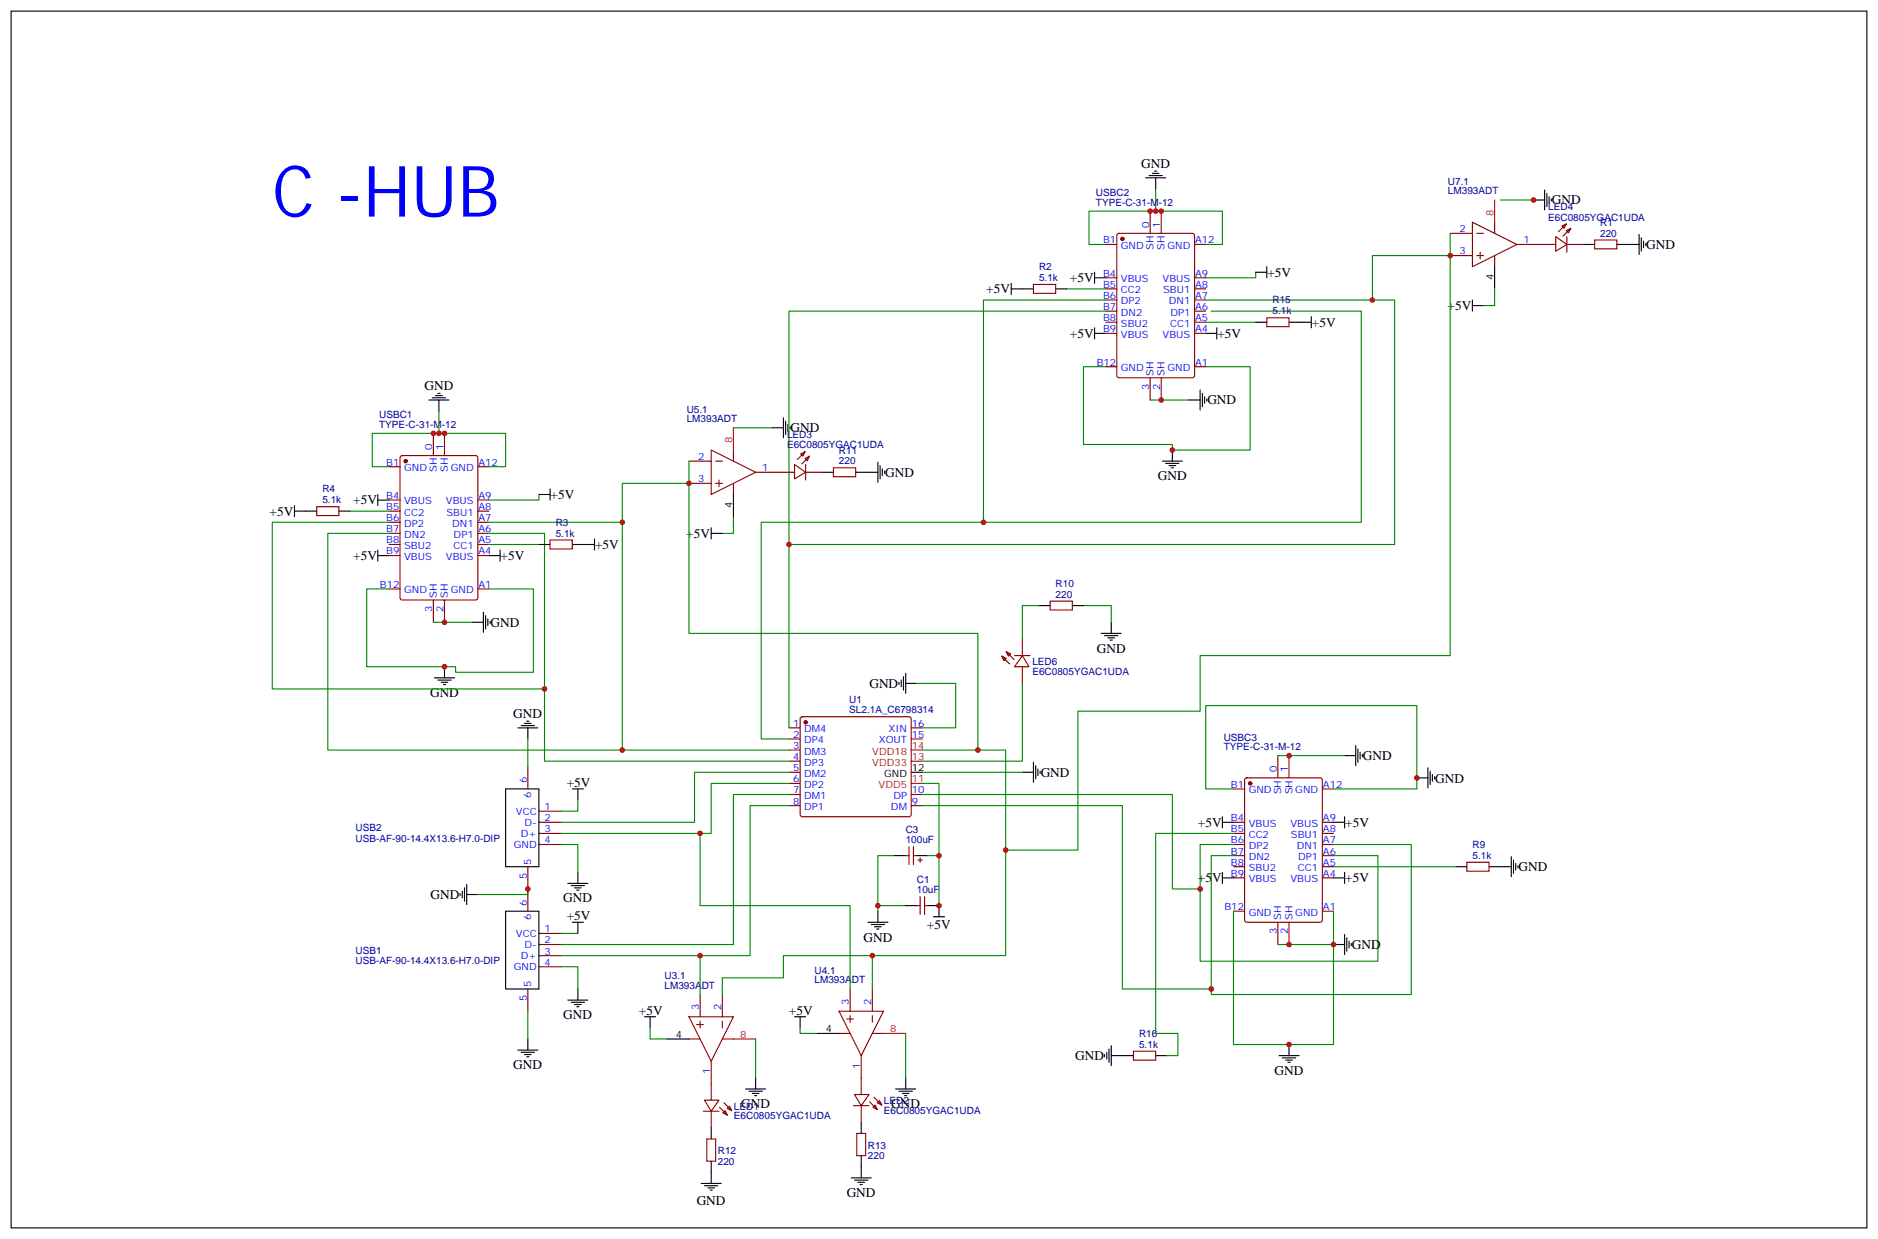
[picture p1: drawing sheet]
<svg xmlns="http://www.w3.org/2000/svg" width="596mm" height="393mm" viewBox="0 0 596 393" stroke-linecap="round" stroke-linejoin="round" font-family="sans-serif">
<g fill="none" stroke="#870000" stroke-width=".35">
<path d="M351 77.6h3.5M354.8 74.3l.4-.2h23.3l.7 .4v44.7l-.4 .7h-23.6l-.6-.4-.1-44.7zM365.1 67v7.1M368.7 67v7.1M379.2 77.6h3.6M460.4 74.1h7M467.4 70.6l14.1 7-14.1 7.1zM468.8 74.1h2.2M474.5 70.6v3.5M481.5 77.6h12.4M493.9 75.1l3.5 2.5-3.5 2.1zM495.8 71.8l1.4-.7-.7 1.4z"/>
<path d="M497.2 73.2l1.5-.7-.8 1.4zM497.2 71.1l-2.4 2.5M497.4 77.6h5.3M497.4 75.1v5M498.7 72.5l-2.5 2.5M506.2 76.2h7.1v2.8h-7.1zM328.1 90.3h7v2.8h-7zM351 88.2h3.5M351 91.7h3.5M351 95.2h3.5M351 98.8h3.5M379.2 88.2h3.6"/>
<path d="M379.2 91.7h3.6M379.2 95.2h3.6M379.2 98.8h3.6M460.4 81.1h7M468.8 81.1h2.2M469.9 80.1v2.1M474.5 81.1v3.6M351 102.3h3.5M351 105.8h3.5M351 116.4h3.5M365.1 119.9v7.1M368.7 119.9v7.1"/>
<path d="M379.2 102.3h3.6M379.2 105.8h3.6M379.2 116.4h3.6M402.2 100.9h7v2.8h-7zM137.6 137.6v7M141.1 137.6v7M123.5 148.2h3.5M123.5 158.7h3.5M127.2 144.8l.5-.2h23.3l.6 .5 .1 44.7-.5 .6-23.5 .1-.6-.5-.1-44.7zM151.7 148.2h3.5M151.7 158.7h3.5M218.7 146.4h7.1"/>
<path d="M218.7 153.5h7.1M225.8 142.9l14.1 7-14.1 7.1zM227.2 146.4h2.1M227.2 153.5h2.1M228.2 152.4v2.1M232.8 142.9v3.5M232.8 153.5v3.5M239.9 149.9h12.3M252.2 147.5l3.6 2.4-3.6 2.1zM254.2 144.1l1.4-.7-.7 1.4zM255.6 145.5l1.4-.7-.7 1.4zM255.6 143.4l-2.5 2.5"/>
<path d="M255.8 149.9h5.3M255.8 147.5v4.9M257 144.8l-2.5 2.5M264.6 148.5h7v2.8h-7zM100.5 160.9h7.1v2.8h-7.1zM123.5 162.3h3.5M123.5 165.8h3.5M123.5 169.3h3.5M123.5 172.9h3.5M123.5 176.4h3.5M151.7 162.3h3.5M151.7 165.8h3.5"/>
<path d="M151.7 169.3h3.5M151.7 172.9h3.5M151.7 176.4h3.5M174.6 171.4h7.1v2.9h-7.1zM123.5 187h3.5M137.6 190.5v7.1M141.1 190.5v7.1M151.7 187h3.5M333.4 190.9h7v2.8h-7zM318 208.3l1.4 .7-.7 .7zM318 208.3l2.5 2.5M319.4 206.9l1.5 .7-.8 .7z"/>
<path d="M319.4 206.9l2.5 2.5M322.1 208.1h4.9M324.6 208.1l2.1 3.6h-4.6zM324.6 202.8v5.3M324.6 211.7v5.3M250.5 231.1h3.5M250.5 234.6h3.5M250.5 238.1h3.5M254.2 227.7l.5-.2h33.9l.5 .2 .2 .5v30.4l-.3 .5-.4 .2h-33.9l-.5-.2-.2-.5v-30.4zM289.3 231.1h3.5M289.3 234.6h3.5M405.7 239.9v7"/>
<path d="M409.2 239.9v7M167.6 243.4v7.1M171.1 257.5h7.1M250.5 252.2h3.5M250.5 255.8h3.5M250.5 248.7h3.5M250.5 245.2h3.5M250.5 241.7h3.5M289.3 252.2h3.5M289.3 255.8h3.5M391.6 250.5h3.5M395.3 247.2l.5-.3h23.3l.7 .5v44.7l-.5 .7h-23.5l-.6-.5-.1-44.7z"/>
<path d="M419.8 250.5h3.5M167.6 275.2v14.1M171.1 261.1h7.1M171.1 264.6h7.1M171.1 268.1h7.1M287.5 271.6h1.1M288.6 268.8v5.7M290 268.8v5.7M290 271.6h1M291.4 273h1.4M292.1 272.3v1.5M391.6 261.1h3.5"/>
<path d="M391.6 264.6h3.5M391.6 268.1h3.5M391.6 271.6h3.5M391.6 275.2h3.5M391.6 278.7h3.5M419.8 261.1h3.5M419.8 264.6h3.5M419.8 268.1h3.5M419.8 271.6h3.5M419.8 275.2h3.5M419.8 278.7h3.5M465.7 273.8h7v2.8h-7z"/>
<path d="M171.1 296.3h7.1M171.1 299.9h7.1M291 287.5h1.1M292.1 284.7v5.6M293.5 284.7v5.6M293.5 287.5h1.1M391.6 289.3h3.5M405.7 292.8v7.1M409.2 292.8v7.1M419.8 289.3h3.5M167.6 314v7M171.1 303.4h7.1"/>
<path d="M171.1 306.9h7.1M222.2 315.7v7.1M229.3 315.7v7.1M269.9 314v7M276.9 314v7M218.7 322.8h14.1l-7 14.1zM218.7 329.8h3.5M221.2 325.3h2.1M222.2 324.2v2.1M225.8 336.9v12.3M229.3 324.2v2.1M229.3 329.8h3.5"/>
<path d="M266.3 321h14.2l-7.1 14.1zM266.3 328.1h3.6M268.8 323.5h2.1M269.9 322.4v2.2M273.4 335.1v12.4M276.9 322.4v2.2M276.9 328.1h3.6M359.8 333.7h7.1v2.8h-7.1zM223.3 352.8h4.9M223.7 349.2h4.5l-2.4 3.6zM225.8 352.8v5.3M228.4 351.5l2.5 2.5"/>
<path d="M229.5 353.3l.7-.7 .7 1.4zM229.8 350.1l2.5 2.5M230.9 351.9l.7-.7 .7 1.4zM270.9 351h5M271.3 347.5h4.6l-2.5 3.5zM272 359.8h2.8v7.1h-2.8zM273.4 351v5.3M276 349.8l2.5 2.4M277.1 351.5l.7-.7 .7 1.4zM277.5 348.4l2.4 2.4M278.5 350.1l.7-.7 .7 1.4zM224.4 361.6h2.8v7.1h-2.8z"/>
</g>
<path d="M474.5 63.5v7.1M232.8 135.8v7.1M289.3 238.1h3.5M289.3 241.7h3.5M289.3 248.7h3.5M232.8 329.8h7.1M280.5 328.1h7" fill="none" stroke="#f00" stroke-width=".35"/>
<g fill="none" stroke="#000" stroke-width=".35">
<path d="M3.5 3.5h589.2v386.3h-589.2zM363.7 56.4h6.4M364.8 55.7h4.2M365.8 55h2.1M366.5 54.3h.7M366.9 56.4v3.6M486.8 63.5h3.6M490.4 60.3v6.4M491.1 61.4v4.2M491.8 62.4v2.2M492.5 63.1v.8M502.7 77.6h3.5"/>
<path d="M513.3 77.6h7M520.3 74.4v6.4M521.1 75.5v4.2M521.8 76.6v2.1M522.5 77.3v.7M321 91.7h7.1M321 90v3.5M335.1 91.7h3.6M347.5 86.4v3.6M347.5 88.2h3.5M398.6 86.4h3.6M402.2 84.7v3.5"/>
<path d="M467.4 97h3.6M467.4 95.2v3.6M474.5 84.7v7M347.5 105.8h3.5M347.5 104.1v3.5M382.8 105.8h3.5M386.3 104.1v3.5M398.6 102.3h3.6M409.2 102.3h7.1M416.3 100.5v3.6M136.2 127h6.3M137.2 126.3h4.3"/>
<path d="M138.3 125.6h2.1M139 124.9h.7M139.3 127v3.5M245.2 135.8h3.5M248.7 132.6v6.4M249.4 133.7v4.2M250.1 134.8v2.1M250.8 135.5v.7M377.5 127h3.5M381 123.8v6.4M381.7 124.9v4.2M382.4 125.9v2.2"/>
<path d="M383.1 126.6v.8M119.9 158.7h3.6M119.9 157v3.5M171.1 157h3.5M174.6 155.2v3.5M232.8 157v7M261.1 149.9h3.5M271.6 149.9h7.1M278.7 146.8v6.3M279.4 147.8v4.2M280.1 148.9v2.1M280.8 149.6v.7"/>
<path d="M369 146.4h6.4M370.1 147.1h4.2M371.1 147.8h2.1M371.8 148.5h.7M372.2 142.9v3.5M93.5 162.3h7M93.5 160.5v3.5M107.6 162.3h3.5M119.9 174.6v3.6M119.9 176.4h3.6M155.2 176.4h3.5M158.7 174.6v3.6"/>
<path d="M171.1 172.9h3.5M181.7 172.9h7M188.7 171.1v3.5M225.8 167.6v3.5M225.8 169.3h3.5M149.9 197.6h3.6M153.5 194.4v6.3M154.2 195.4v4.3M154.9 196.5v2.1M155.6 197.2v.7M329.8 192.3h3.6M340.4 192.3h3.6"/>
<path d="M352.8 197.6v3.5M137.9 215.2h6.4M139 215.9h4.2M140.1 216.6h2.1M140.8 217.3h.7M141.1 211.7v3.5M285.4 216.6v.7M286.1 215.9v2.1M286.8 214.8v4.3M287.5 213.8v6.3M287.5 217h3.5M349.6 201.1h6.4"/>
<path d="M350.7 201.8h4.2M351.7 202.5h2.1M352.4 203.2h.7M164.4 231.1h6.3M165.5 230.4h4.2M166.5 229.7h2.1M167.2 229h.7M167.6 231.1v3.5M426.9 239.9h3.5M430.4 236.7v6.4M431.1 237.8v4.2M431.8 238.8v2.1"/>
<path d="M432.5 239.5v.7M160.5 250.5h10.6v24.7h-10.6zM181.7 250.5h3.5M183.4 250.5v3.5M289.3 245.2h3.5M324.6 245.2h3.5M328.1 242v6.4M328.8 243.1v4.2M329.5 244.1v2.1M330.2 244.8v.7M388.1 259.3v3.5M426.9 259.3v3.5"/>
<path d="M449.8 246.9h3.5M453.3 243.8v6.3M454 244.8v4.3M454.7 245.9v2.1M455.4 246.6v.7M183.4 276.9v3.6M284 271.6h3.5M291 271.6h3.6M388.1 278.7h3.5M388.1 276.9v3.6M388.1 261.1h3.5M423.3 278.7h3.6"/>
<path d="M423.3 261.1h3.6M426.9 276.9v3.6M462.1 275.2h3.6M472.7 275.2h7.1M479.8 272v6.3M480.5 273v4.3M481.2 274.1v2.1M481.9 274.8v.7M146 283.6v.7M146.8 282.9v2.1M147.5 281.9v4.2M148.2 284h3.5"/>
<path d="M148.2 280.8v6.4M160.5 289.3h10.6v24.7h-10.6zM180.3 280.5h6.3M181.3 281.2h4.3M181.7 292.8h3.5M182.4 281.9h2.1M183.1 282.6h.7M183.4 292.8v3.5M275.5 292.8h6.4M276.6 293.5h4.2M277.6 294.2h2.2M278.3 294.9h.7"/>
<path d="M278.7 289.3v3.5M287.5 287.5h3.5M294.6 287.5h3.5v3.5M296.3 291h3.6M423.3 299.9h3.6M426.9 296.7v6.3M427.6 297.7v4.3M428.3 298.8v2.1M429 299.5v.7M180.3 317.5h6.3M181.3 318.2h4.3M182.4 318.9h2.1"/>
<path d="M183.1 319.6h.7M183.4 314v3.5M164.4 333.4h6.3M165.5 334.1h4.2M166.5 334.8h2.1M167.2 335.5h.7M167.6 329.8v3.6M204.6 322.8h3.5M206.4 322.8v3.5M211.7 329.8h7M252.2 322.8h3.6M254 322.8v3.5"/>
<path d="M259.3 328.1h7M350.7 334.8v.7M351.4 334.1v2.1M352.1 333v4.3M352.8 332v6.3M352.8 335.1h7M366.9 335.1h3.5M406 335.1h6.4M407.1 335.8h4.2M408.2 336.5h2.1M408.9 337.3h.7M409.2 331.6v3.5"/>
<path d="M225.8 358.1v3.5M236.7 345.7h6.4M237.8 346.4h4.2M238.8 347.1h2.1M239.5 347.8h.7M239.9 342.2v3.5M273.4 356.3v3.5M284.3 345.7h6.4M285.4 346.4h4.2M286.5 347.1h2.1M287.2 347.8h.7M287.5 342.2v3.5"/>
<path d="M222.6 375.7h6.4M223.7 376.4h4.2M224.7 377.1h2.1M225.4 377.8h.7M225.8 368.7v7M270.2 373.9h6.4M271.3 374.6h4.2M272.3 375.4h2.2M273 376.1h.8M273.4 366.9v7"/>
</g>
<g fill="#870000" stroke="#870000" stroke-width=".35">
<circle cx="255.8" cy="229.3" r=".53"/>
<circle cx="128.8" cy="146.4" r=".53"/>
<circle cx="356.3" cy="75.8" r=".53"/>
<circle cx="396.9" cy="248.7" r=".53"/>
</g>
<g fill="none" stroke="#008700" stroke-width=".35">
<path d="M366.9 60v7M351 77.6h-5.3v-10.6h42.4v10.6h-5.3M460.4 74.1v134h-79.4v17.7h-38.8v44.1h-22.9M476.2 63.5h12.4M338.7 91.7h12.3M351 98.8h-100.5v132.3M351 95.2h-38.8v70.6M382.8 95.2h59.9v77.7h-192.2M384.5 98.8h47.7v67h-190.5v68.8h8.8M398.6 86.4v1.8h-15.8M460.4 81.1h-24.7v14.1M474.5 91.7v5.3h-3.5"/>
<path d="M351 116.4h-7v24.7h28.2v1.8h24.7v-26.5h-14.1M382.8 102.3h15.8M139.3 130.5v7.1M232.8 135.8h12.4M365.1 127h12.4M123.5 148.2h-5.3v-10.6h42.3v10.6h-5.3M171.1 157v1.7h-15.9M218.7 153.5h-21.1v12.3M218.7 146.4v54.7h91.7v37M111.1 162.3h12.4M123.5 169.3h-19.4v68.8h146.4M123.5 165.8h-37.1v52.9h86.5"/>
<path d="M155.2 169.3h17.7v72.4h77.6M155.2 165.8h42.4v72.3M155.2 172.9h15.9M232.8 164v5.3h-3.5M123.5 187h-7.1v24.7h28.2v1.7h24.7v-26.4h-14.1M137.6 197.6h12.3M329.8 192.3h-5.2v10.5M344 192.3h8.8v5.3M291 217h12.4v14.1h-10.6M324.6 217v24.7h-31.8M167.6 234.6v8.8M292.8 238.1h26.5v65.3h-42.4v10.6"/>
<path d="M405.7 239.9h21.2M183.4 254v3.5h-5.2M250.5 245.2h-30v15.9h-42.3M250.5 248.7h-24.7v15.9h-47.6M250.5 252.2h-17.7v47.7h-54.6M250.5 255.8h-12.4v47.6h-59.9M292.8 248.7h5.3v38.8M292.8 255.8h63.5v58.2h28.2M292.8 252.2h79.4v30h8.8M292.8 245.2h31.8M391.6 250.5h-8.8v-26.5h67v26.5h-26.5M178.2 268.1h5.2v8.8"/>
<path d="M222.2 264.6v22.9h47.7v26.5M284 271.6h-5.3v17.7M294.6 271.6h3.5M391.6 268.1h-10.6v37.1h56.4v-33.6h-14.1M391.6 264.6h-24.7v63.5h7v7h-3.5M423.3 268.1h24.7v47.6h-63.5v-44.1h7.1M423.3 275.2h38.8M167.6 282.2v1.8h-15.9M178.2 296.3h5.2M278.7 287.5h8.8M391.6 289.3v42.3h31.7v-42.3M405.7 299.9h17.6"/>
<path d="M178.2 306.9h5.2v7.1M222.2 303.4v12.3M276.9 303.4h-28.2v7h-19.4v5.3M167.6 321v8.8M206.4 326.3v3.5h5.3M239.9 329.8v12.4M254 326.3v1.8h5.3M287.5 328.1v14.1"/>
</g>
<g fill="#c00">
<circle cx="167.6" cy="282.2" r=".88"/>
<circle cx="139.3" cy="137.6" r=".88"/>
<circle cx="141.1" cy="137.6" r=".88"/>
<circle cx="137.6" cy="137.6" r=".88"/>
<circle cx="141.1" cy="197.6" r=".88"/>
<circle cx="141.1" cy="211.7" r=".88"/>
<circle cx="172.9" cy="218.7" r=".88"/>
<circle cx="197.6" cy="238.1" r=".88"/>
<circle cx="197.6" cy="165.8" r=".88"/>
<circle cx="310.4" cy="238.1" r=".88"/>
<circle cx="218.7" cy="153.5" r=".88"/>
<circle cx="278.7" cy="287.5" r=".88"/>
<circle cx="368.7" cy="127" r=".88"/>
<circle cx="365.1" cy="67" r=".88"/>
<circle cx="368.7" cy="67" r=".88"/>
<circle cx="366.9" cy="67" r=".88"/>
<circle cx="372.2" cy="142.9" r=".88"/>
<circle cx="312.2" cy="165.8" r=".88"/>
<circle cx="250.5" cy="172.9" r=".88"/>
<circle cx="435.7" cy="95.2" r=".88"/>
<circle cx="319.3" cy="269.9" r=".88"/>
<circle cx="460.4" cy="81.1" r=".88"/>
<circle cx="298.1" cy="287.5" r=".88"/>
<circle cx="298.1" cy="271.6" r=".88"/>
<circle cx="409.2" cy="299.9" r=".88"/>
<circle cx="409.2" cy="239.9" r=".88"/>
<circle cx="423.3" cy="299.9" r=".88"/>
<circle cx="409.2" cy="331.6" r=".88"/>
<circle cx="449.8" cy="246.9" r=".88"/>
<circle cx="384.5" cy="314" r=".88"/>
<circle cx="381" cy="282.2" r=".88"/>
<circle cx="276.9" cy="303.4" r=".88"/>
<circle cx="222.3" cy="303.4" r=".88"/>
<circle cx="222.3" cy="264.6" r=".88"/>
<circle cx="486.8" cy="63.5" r=".88"/>
</g>
<text font-size="22.6" fill="#00f" x="86.4" y="68.8">C -HUB</text>
<g font-size="4.2">
<text x="362.3" y="53.2">GND</text>
<text x="492.7" y="64.9">GND</text>
<text x="522.6" y="79.1">GND</text>
<text x="339.7" y="89.6">+5V</text>
<text x="402.3" y="87.8">+5V</text>
<text x="313.1" y="93.1">+5V</text>
<text x="459.5" y="98.4">+5V</text>
<text x="339.7" y="107.2">+5V</text>
<text x="386.5" y="107.2">+5V</text>
<text x="416.5" y="103.7">+5V</text>
<text x="134.8" y="123.8">GND</text>
<text x="383.3" y="128.4">GND</text>
<text x="251" y="137.2">GND</text>
<text x="281" y="151.3">GND</text>
<text x="367.6" y="152.5">GND</text>
<text x="112.1" y="160.2">+5V</text>
<text x="174.8" y="158.4">+5V</text>
<text x="85.6" y="163.7">+5V</text>
<text x="217.9" y="170.7">+5V</text>
<text x="112.1" y="177.8">+5V</text>
<text x="158.9" y="177.8">+5V</text>
<text x="188.9" y="174.3">+5V</text>
<text x="155.8" y="199">GND</text>
<text x="348.2" y="207.2">GND</text>
<text x="136.5" y="221.3">GND</text>
<text x="276" y="218.4">GND</text>
<text x="163" y="227.9">GND</text>
<text x="432.7" y="241.4">GND</text>
<text x="179.9" y="249.8">+5V</text>
<text x="330.4" y="246.6">GND</text>
<text x="455.6" y="248.5">GND</text>
<text x="380.3" y="262.5">+5V</text>
<text x="427" y="262.5">+5V</text>
<text x="380.3" y="280.1">+5V</text>
<text x="427" y="280.1">+5V</text>
<text x="482.1" y="276.7">GND</text>
<text x="136.7" y="285.5">GND</text>
<text x="178.8" y="286.4">GND</text>
<text x="179.9" y="292.1">+5V</text>
<text x="274.1" y="298.9">GND</text>
<text x="294.3" y="295">+5V</text>
<text x="429.2" y="301.4">GND</text>
<text x="178.8" y="323.5">GND</text>
<text x="202.8" y="322.1">+5V</text>
<text x="250.5" y="322.1">+5V</text>
<text x="163" y="339.3">GND</text>
<text x="341.3" y="336.6">GND</text>
<text x="404.6" y="341.2">GND</text>
<text x="235.3" y="351.7">GND</text>
<text x="282.9" y="351.7">GND</text>
<text x="221.2" y="382.4">GND</text>
<text x="268.8" y="379.9">GND</text>
</g>
<g font-size="3.2" fill="#000080">
<text x="459.7" y="58.7">U7.1</text>
<text x="347.9" y="65.3">TYPE-C-31-M-12</text>
<text x="347.9" y="62.2">USBC2</text>
<text x="459.7" y="61.7">LM393ADT</text>
<text x="491.5" y="70">E6C0805YGAC1UDA</text>
<text x="491.5" y="66.8">LED4</text>
<text x="508" y="71.7">R1</text>
<text x="508" y="75.1">220</text>
<text x="329.9" y="89.3">5.1k</text>
<text x="329.9" y="85.7">R2</text>
<text x="404" y="99.8">5.1k</text>
<text x="404" y="96.3">R15</text>
<text x="218" y="131">U5.1</text>
<text x="120.4" y="135.8">TYPE-C-31-M-12</text>
<text x="120.4" y="132.8">USBC1</text>
<text x="218" y="134.1">LM393ADT</text>
<text x="249.9" y="142.3">E6C0805YGAC1UDA</text>
<text x="249.9" y="139.1">LED3</text>
<text x="266.3" y="144">R11</text>
<text x="266.3" y="147.5">220</text>
<text x="102.3" y="159.8">5.1k</text>
<text x="102.3" y="156.3">R4</text>
<text x="176.4" y="166.9">R3</text>
<text x="176.4" y="170.4">5.1k</text>
<text x="335.1" y="189.8">220</text>
<text x="335.1" y="186.3">R10</text>
<text x="327.7" y="214.2">E6C0805YGAC1UDA</text>
<text x="327.7" y="211">LED6</text>
<text x="269.6" y="226.5">SL2.1A_C6798314</text>
<text x="269.6" y="223.3">U1</text>
<text x="388.5" y="238.1">TYPE-C-31-M-12</text>
<text x="388.5" y="235.1">USBC3</text>
<text x="112.9" y="263.9">USB2</text>
<text x="112.9" y="267.2">USB-AF-90-14.4X13.6-H7.0-DIP</text>
<text x="287.5" y="267.8">100uF</text>
<text x="287.5" y="264.3">C3</text>
<text x="467.5" y="269.2">R9</text>
<text x="467.5" y="272.7">5.1k</text>
<text x="291" y="280.3">C1</text>
<text x="291" y="283.6">10uF</text>
<text x="112.9" y="306">USB-AF-90-14.4X13.6-H7.0-DIP</text>
<text x="112.9" y="302.8">USB1</text>
<text x="211" y="310.9">U3.1</text>
<text x="258.6" y="309.1">U4.1</text>
<text x="211" y="314">LM393ADT</text>
<text x="258.6" y="312.2">LM393ADT</text>
<text x="361.6" y="329.1">R16</text>
<text x="361.6" y="332.7">5.1k</text>
<text x="233" y="352.3">LED1</text>
<text x="280.6" y="353.6">E6C0805YGAC1UDA</text>
<text x="280.6" y="350.5">LED2</text>
<text x="233" y="355.3">E6C0805YGAC1UDA</text>
<text x="275.5" y="364.7">R13</text>
<text x="227.9" y="369.8">220</text>
<text x="227.9" y="366.4">R12</text>
<text x="275.5" y="368.1">220</text>
</g>
<g font-size="3.2" fill="#f00">
<text x="474.1" y="68.4" transform="rotate(-90 474.1 68.4)">8</text>
<text x="232.5" y="140.8" transform="rotate(-90 232.5 140.8)">8</text>
<text x="276.9" y="239.5">VDD18</text>
<text x="289.5" y="237.8">14</text>
<text x="276.9" y="243.1">VDD33</text>
<text x="289.5" y="241.3">13</text>
<text x="278.9" y="250.1">VDD5</text>
<text x="289.5" y="248.4">11</text>
<text x="234.9" y="329.5">8</text>
<text x="282.6" y="327.7">8</text>
</g>
<g font-size="3.2" fill="#00f">
<text x="350.2" y="77.3">B1</text>
<text x="364.8" y="72.3" transform="rotate(-90 364.8 72.3)">0</text>
<text x="368.3" y="72.3" transform="rotate(-90 368.3 72.3)">1</text>
<text x="379.4" y="77.3">A12</text>
<text x="463.3" y="73.7">2</text>
<text x="483.7" y="77.3">1</text>
<text x="355.8" y="79">GND</text>
<text x="366.2" y="79.3" transform="rotate(-90 366.2 79.3)">SH</text>
<text x="369.7" y="79.3" transform="rotate(-90 369.7 79.3)">SH</text>
<text x="370.6" y="79">GND</text>
<text x="463.3" y="80.8">3</text>
<text x="350.2" y="87.8">B4</text>
<text x="355.8" y="89.6">VBUS</text>
<text x="369.1" y="89.6">VBUS</text>
<text x="379.4" y="87.8">A9</text>
<text x="350.2" y="91.4">B5</text>
<text x="350.2" y="94.9">B6</text>
<text x="355.8" y="93.1">CC2</text>
<text x="369.2" y="93.1">SBU1</text>
<text x="379.4" y="94.9">A7</text>
<text x="379.4" y="91.4">A8</text>
<text x="350.2" y="98.4">B7</text>
<text x="350.2" y="102">B8</text>
<text x="355.8" y="96.7">DP2</text>
<text x="355.8" y="100.2">DN2</text>
<text x="371.1" y="96.7">DN1</text>
<text x="371.6" y="100.2">DP1</text>
<text x="379.4" y="102">A5</text>
<text x="379.4" y="98.4">A6</text>
<text x="350.2" y="105.5">B9</text>
<text x="355.8" y="103.7">SBU2</text>
<text x="355.8" y="107.2">VBUS</text>
<text x="369.1" y="107.2">VBUS</text>
<text x="371.5" y="103.7">CC1</text>
<text x="379.4" y="105.5">A4</text>
<text x="348.2" y="116.1">B12</text>
<text x="355.8" y="117.8">GND</text>
<text x="366.2" y="119.2" transform="rotate(-90 366.2 119.2)">SH</text>
<text x="369.7" y="119.2" transform="rotate(-90 369.7 119.2)">SH</text>
<text x="370.6" y="117.8">GND</text>
<text x="379.4" y="116.1">A1</text>
<text x="364.8" y="123.7" transform="rotate(-90 364.8 123.7)">3</text>
<text x="368.3" y="123.7" transform="rotate(-90 368.3 123.7)">2</text>
<text x="137.2" y="142.9" transform="rotate(-90 137.2 142.9)">0</text>
<text x="140.8" y="142.9" transform="rotate(-90 140.8 142.9)">1</text>
<text x="122.6" y="147.8">B1</text>
<text x="128.3" y="149.6">GND</text>
<text x="138.6" y="149.9" transform="rotate(-90 138.6 149.9)">SH</text>
<text x="142.2" y="149.9" transform="rotate(-90 142.2 149.9)">SH</text>
<text x="143.1" y="149.6">GND</text>
<text x="151.9" y="147.8">A12</text>
<text x="221.6" y="146">2</text>
<text x="242" y="149.6">1</text>
<text x="221.6" y="153.1">3</text>
<text x="122.6" y="158.4">B4</text>
<text x="122.6" y="161.9">B5</text>
<text x="128.3" y="160.2">VBUS</text>
<text x="141.6" y="160.2">VBUS</text>
<text x="151.9" y="161.9">A8</text>
<text x="151.9" y="158.4">A9</text>
<text x="122.6" y="165.5">B6</text>
<text x="128.3" y="163.7">CC2</text>
<text x="128.3" y="167.2">DP2</text>
<text x="141.7" y="163.7">SBU1</text>
<text x="143.6" y="167.2">DN1</text>
<text x="151.9" y="165.5">A7</text>
<text x="122.6" y="169">B7</text>
<text x="122.6" y="172.5">B8</text>
<text x="128.3" y="170.7">DN2</text>
<text x="144" y="170.7">DP1</text>
<text x="151.9" y="172.5">A5</text>
<text x="151.9" y="169">A6</text>
<text x="122.6" y="176">B9</text>
<text x="128.3" y="174.3">SBU2</text>
<text x="128.3" y="177.8">VBUS</text>
<text x="141.6" y="177.8">VBUS</text>
<text x="143.9" y="174.3">CC1</text>
<text x="151.9" y="176">A4</text>
<text x="120.6" y="186.6">B12</text>
<text x="128.3" y="188.4">GND</text>
<text x="138.6" y="189.8" transform="rotate(-90 138.6 189.8)">SH</text>
<text x="142.2" y="189.8" transform="rotate(-90 142.2 189.8)">SH</text>
<text x="143.1" y="188.4">GND</text>
<text x="151.9" y="186.6">A1</text>
<text x="137.2" y="194.3" transform="rotate(-90 137.2 194.3)">3</text>
<text x="140.8" y="194.3" transform="rotate(-90 140.8 194.3)">2</text>
<text x="251.8" y="230.7">1</text>
<text x="255.3" y="232.5">DM4</text>
<text x="282.1" y="232.5">XIN</text>
<text x="289.5" y="230.7">16</text>
<text x="251.8" y="237.8">3</text>
<text x="251.8" y="234.2">2</text>
<text x="255.3" y="239.5">DM3</text>
<text x="255.3" y="236">DP4</text>
<text x="279" y="236">XOUT</text>
<text x="289.5" y="234.2">15</text>
<text x="251.8" y="244.8">5</text>
<text x="251.8" y="241.3">4</text>
<text x="255.3" y="243.1">DP3</text>
<text x="405.3" y="245.2" transform="rotate(-90 405.3 245.2)">0</text>
<text x="408.9" y="245.2" transform="rotate(-90 408.9 245.2)">1</text>
<text x="167.2" y="248.7" transform="rotate(-90 167.2 248.7)">6</text>
<text x="251.8" y="251.9">7</text>
<text x="251.8" y="248.4">6</text>
<text x="255.3" y="250.1">DP2</text>
<text x="255.3" y="246.6">DM2</text>
<text x="289.5" y="251.9">10</text>
<text x="390.7" y="250.1">B1</text>
<text x="396.4" y="251.9">GND</text>
<text x="411.2" y="251.9">GND</text>
<text x="420" y="250.1">A12</text>
<text x="168.6" y="253.2" transform="rotate(-90 168.6 253.2)">6</text>
<text x="172.9" y="257.2">1</text>
<text x="251.8" y="255.4">8</text>
<text x="255.3" y="257.2">DP1</text>
<text x="255.3" y="253.6">DM1</text>
<text x="282.9" y="257.2">DM</text>
<text x="283.6" y="253.6">DP</text>
<text x="289.5" y="255.4">9</text>
<text x="406.8" y="252.2" transform="rotate(-90 406.8 252.2)">SH</text>
<text x="410.3" y="252.2" transform="rotate(-90 410.3 252.2)">SH</text>
<text x="163.8" y="258.6">VCC</text>
<text x="166.5" y="262.1">D-</text>
<text x="172.9" y="260.7">2</text>
<text x="390.7" y="260.7">B4</text>
<text x="396.4" y="262.5">VBUS</text>
<text x="409.7" y="262.5">VBUS</text>
<text x="420" y="260.7">A9</text>
<text x="163.1" y="269.2">GND</text>
<text x="165.4" y="265.6">D+</text>
<text x="172.9" y="264.2">3</text>
<text x="172.9" y="267.8">4</text>
<text x="390.7" y="264.2">B5</text>
<text x="390.7" y="267.8">B6</text>
<text x="396.4" y="266">CC2</text>
<text x="396.4" y="269.5">DP2</text>
<text x="409.8" y="266">SBU1</text>
<text x="411.7" y="269.5">DN1</text>
<text x="420" y="267.8">A7</text>
<text x="420" y="264.2">A8</text>
<text x="168.6" y="274.5" transform="rotate(-90 168.6 274.5)">5</text>
<text x="390.7" y="271.3">B7</text>
<text x="390.7" y="274.8">B8</text>
<text x="396.4" y="273">DN2</text>
<text x="412.1" y="273">DP1</text>
<text x="420" y="274.8">A5</text>
<text x="420" y="271.3">A6</text>
<text x="167.2" y="278.9" transform="rotate(-90 167.2 278.9)">5</text>
<text x="390.7" y="278.3">B9</text>
<text x="396.4" y="276.6">SBU2</text>
<text x="396.4" y="280.1">VBUS</text>
<text x="409.7" y="280.1">VBUS</text>
<text x="412.1" y="276.6">CC1</text>
<text x="420" y="278.3">A4</text>
<text x="167.2" y="287.5" transform="rotate(-90 167.2 287.5)">6</text>
<text x="168.6" y="292" transform="rotate(-90 168.6 292)">6</text>
<text x="388.7" y="288.9">B12</text>
<text x="396.4" y="290.7">GND</text>
<text x="406.8" y="292.1" transform="rotate(-90 406.8 292.1)">SH</text>
<text x="410.3" y="292.1" transform="rotate(-90 410.3 292.1)">SH</text>
<text x="411.2" y="290.7">GND</text>
<text x="420" y="288.9">A1</text>
<text x="163.8" y="297.4">VCC</text>
<text x="172.9" y="296">1</text>
<text x="172.9" y="299.5">2</text>
<text x="405.3" y="296.6" transform="rotate(-90 405.3 296.6)">3</text>
<text x="408.9" y="296.6" transform="rotate(-90 408.9 296.6)">2</text>
<text x="165.4" y="304.4">D+</text>
<text x="166.5" y="300.9">D-</text>
<text x="172.9" y="303">3</text>
<text x="163.1" y="308">GND</text>
<text x="172.9" y="306.6">4</text>
<text x="167.2" y="317.8" transform="rotate(-90 167.2 317.8)">5</text>
<text x="168.6" y="313.3" transform="rotate(-90 168.6 313.3)">5</text>
<text x="221.9" y="320.7" transform="rotate(-90 221.9 320.7)">3</text>
<text x="229" y="320.7" transform="rotate(-90 229 320.7)">2</text>
<text x="269.5" y="318.9" transform="rotate(-90 269.5 318.9)">3</text>
<text x="276.6" y="318.9" transform="rotate(-90 276.6 318.9)">2</text>
<text x="225.4" y="341" transform="rotate(-90 225.4 341)">1</text>
<text x="273" y="339.3" transform="rotate(-90 273 339.3)">1</text>
</g>
<g font-size="3.2">
<text x="474.1" y="88.8" transform="rotate(-90 474.1 88.8)">4</text>
<text x="232.5" y="161.1" transform="rotate(-90 232.5 161.1)">4</text>
<text x="289.5" y="244.8">12</text>
<text x="280.7" y="246.6">GND</text>
<text x="214.6" y="329.5">4</text>
<text x="262.2" y="327.7">4</text>
</g>
</svg>
